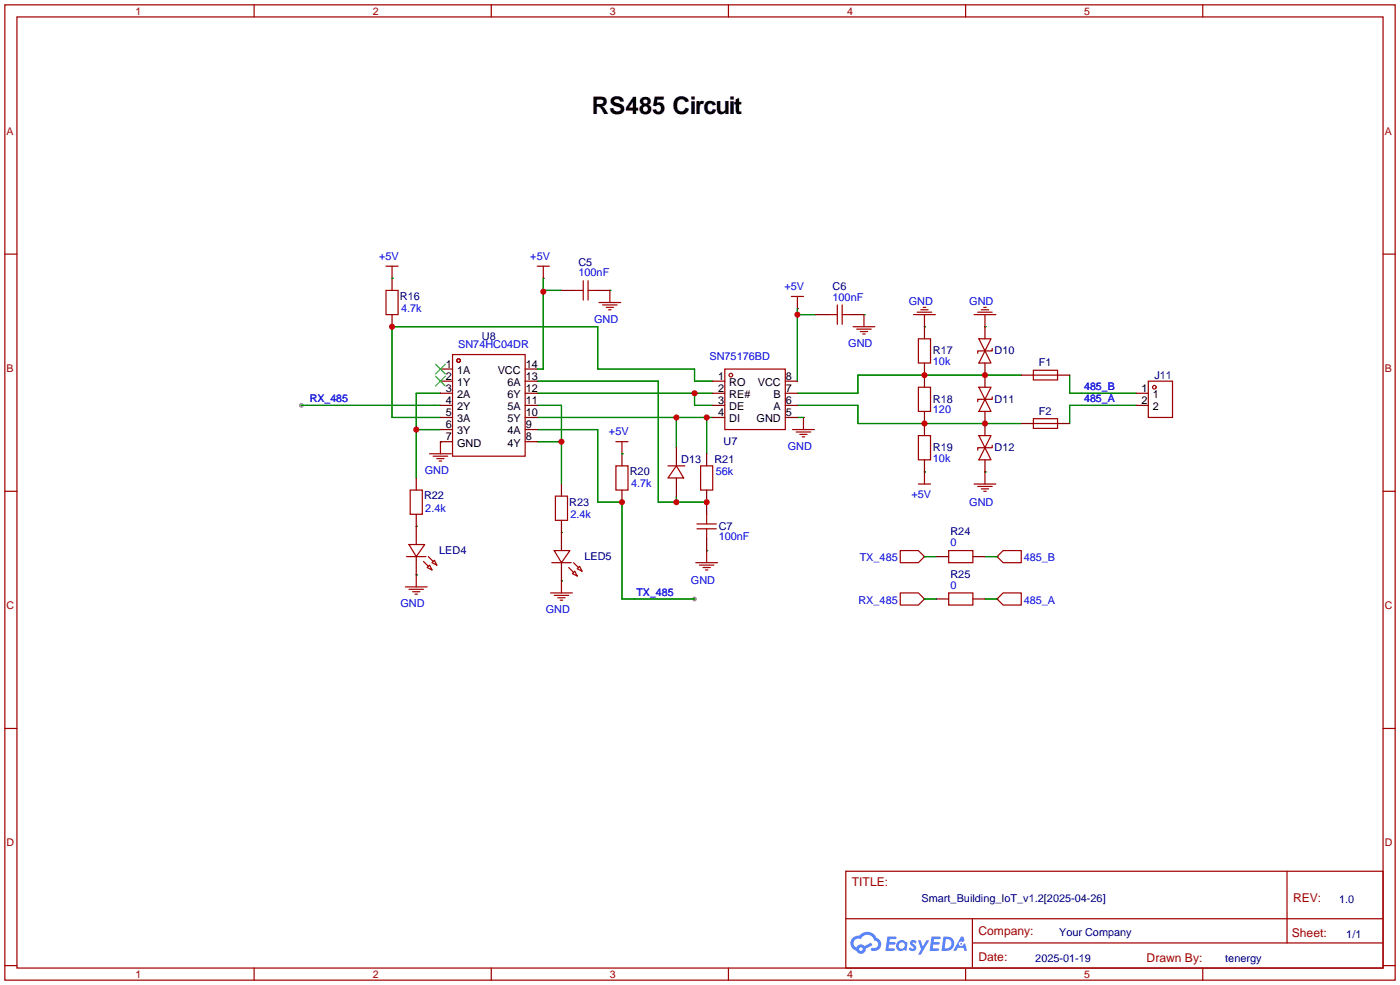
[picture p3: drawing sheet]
<svg xmlns="http://www.w3.org/2000/svg" width="294mm" height="207mm" viewBox="0 0 294 207" stroke-linecap="round" stroke-linejoin="round" font-family="sans-serif">
<g fill="#999">
<circle cx="63.2" cy="85.1" r=".51"/>
<circle cx="145.8" cy="125.7" r=".51"/>
</g>
<g fill="none" stroke="#a10000" stroke-width=".25">
<path d="M1 1h291.9v204.7h-291.9zM3.6 3.6h286.7v199.6h-286.7zM53.3 1v2.6M103.1 1v2.6M152.9 1v2.6M202.7 1v2.6M252.5 1v2.6M1 53.3h2.6M290.3 53.3h2.6M1 103.1h2.6M290.3 103.1h2.6M1 152.9h2.6"/>
<path d="M290.3 152.9h2.6M177.5 182.9h112.8v20.3h-112.8zM177.6 192.8h112.6M204.1 197.9h86.1M204.1 192.8v10.2M270.2 182.9v15M1 202.7h2.6M53.3 203.2v2.5M103.1 203.2v2.5M152.9 203.2v2.5M202.7 203.2v2.5M252.5 203.2v2.5"/>
<path d="M290.3 202.7h2.6"/>
</g>
<g fill="#5487ff">
<path d="M191.2 197.5l.5-.2 .4 .1 .3 .3-.2 .4a.33 .33 0 0 0-.3-.3 .33 .33 0 0 0-.4 .1l.1 .1a.86 .86 0 0 1 .7 .7 .86 .86 0 0 1-.3 .8l-.7 .1-.6-.4 .4-.4 .5 .3 .2-.1v-.2a.88 .88 0 0 1-.6-1.3z"/>
<path d="M192.7 197.4h.6l.4 1.3 .8-1.3h.6l-1.8 3h-.6l.6-1.1z"/>
<path d="M186.3 196.6h1.6l.3 .1-.1 .4h-1.3l-.1 .6h1.1l.2 .3-.3 .3h-1.1l-.1 .8h1.2l.1 .2-.1 .2-1.8 .1z"/>
<path d="M195.6 196.6h1.6l.2 .1v.4h-1.3l-.1 .6h1.1l.2 .3-.3 .3h-1.1l-.1 .8h1.2l.1 .2-.1 .2-1.9 .1z"/>
<path d="M201.7 196.6h.5l.3 .9-.5 .2a.5 .5 0 0 0-.7 .2 .5 .5 0 0 0 .3 .7 .5 .5 0 0 0 .6-.4l.4-.2 .4 1.6h-.6l-.1-.7h-1.2l-.4 .7h-.6z"/>
<path d="M198 196.6l-.4 3h1a1.51 1.51 0 0 0 1.7-1.5 1.51 1.51 0 0 0-1.8-1.5zM198.6 197.1a1.02 1.02 0 0 1 1.1 1.2 1.02 1.02 0 0 1-1.4 .8z"/>
<path d="M188.5 197.6a1.11 1.11 0 0 0-.3 1.6 1.11 1.11 0 0 0 1.6 .2l.5 .2 .2-1.7-.4-.2a1.02 1.02 0 0 0-1.6-.1zM188.6 198.5a.67 .67 0 0 1 1.3 0 .67 .67 0 0 1-1.3 0z"/>
<path d="M179 196.9a1.58 1.58 0 0 0 .8 2.6 1.01 1.01 0 0 0 1.1 .7 1.01 1.01 0 0 0 .8-1.1l1.4-.7-.3-.5-1.3 .7a1.03 1.03 0 0 0-1.7 .3 1 1 0 0 1-.5-1.4 1 1 0 0 1 1.4-.3 1.49 1.49 0 0 1 1.5-1 1.49 1.49 0 0 1 1.4 1.2 .82 .82 0 0 1 .7 1.1 .82 .82 0 0 1-1.2 .5l-.3 .1v.3a1.4 1.4 0 0 0 2-.6 1.4 1.4 0 0 0-.8-1.9 2.19 2.19 0 0 0-3.7-.5l-.8 .1zM180.3 199.2a.4 .4 0 0 1 .8 0 .4 .4 0 0 1-.8 0z"/>
<circle cx="201.8" cy="198.1" r=".19"/>
</g>
<g fill="none" stroke="#a10000" stroke-width=".25">
<path d="M81 55.9h2.6M82.3 55.9v2.5M112.8 55.9h2.5M114 55.9v2.5M122.4 58.9v4.1M123.4 58.9v4.1M81 61h2.6v5h-2.6zM95 74.4h15.2v21.4h-15.2zM120.4 61h2M123.4 61h2.1M125.7 63.5h4.6M126.5 64h3"/>
<path d="M127.3 64.5h1.5M127.8 65h.5M128 61v2.5M152.1 77.5h12.7v12.7h-12.7zM166.1 62.2h2.6M167.4 62.2v2.6M173.7 66h2.1M175.8 64v4.1M176.8 66h2M176.8 64v4.1M179.1 68.6h4.5M179.8 69.1h3.1"/>
<path d="M180.6 69.6h1.5M181.1 70.1h.5M181.4 66v2.6M191.8 66h4.5M192.5 65.5h3.1M192.8 71.1h2.5v5.1h-2.5zM193.3 65h1.5M193.8 64.5h.5M194.1 66v2.6M204.5 66h4.5M205.2 65.5h3.1M205.5 71.1h2.5l-1.2 2.6z"/>
<path d="M206 65h1.5M206.5 64.5h.5M206.8 73.7l1.2 2.5h-2.5zM206.8 66v2.6M208.3 73.2v.5h-3.1v.5M216.9 77.7h5.1v2.1h-5.1zM216.9 78.7h5.1M90.2 95.3h4.5M90.9 95.8h3.1M91.7 96.3h1.5M92.2 96.8h.5M92.5 92.7v2.6"/>
<path d="M129.3 97.8h2.5v5.1h-2.5zM129.3 92.7h2.5M130.6 92.7v2.6M140.2 97.8h3.6M142 97.8l1.5 2.5h-3.3zM147.1 97.8h2.5v5.1h-2.5zM166.4 90.2h4.5M167.1 90.7h3.1M167.9 91.2h1.5M168.4 91.7h.5M168.7 87.6v2.6M192.8 91.4h2.5v5.1h-2.5z"/>
<path d="M192.8 81.3h2.5v5.1h-2.5zM194.1 99.1v2.5M205.5 81.3h2.5l-1.2 2.5zM205.5 91.4h2.5l-1.2 2.6zM206.8 83.8l1.2 2.6h-2.5zM206.8 94l1.2 2.5h-2.5zM206.8 99.1v2.5M208.3 83.3v.5h-3.1v.5M208.3 93.5v.5h-3.1v.5M216.9 87.9h5.1v2h-5.1zM216.9 88.9h5.1M241 80h5.1v7.6h-5.1z"/>
<path d="M85.3 116.8h4.1M85.9 114.3h3.3l-1.8 2.5zM86.1 102.9h2.5v5h-2.5zM88.9 117.9l1 1M89.7 119.1l.5-.5 .5 1zM89.9 116.8l1 1.1M90.7 118.1l.5-.5 .5 1zM115.8 118.1h4.1M116.3 115.6h3.3l-1.7 2.5zM116.6 104.1h2.5v5.1h-2.5zM119.4 119.1l1 1M120.4 118.1l1 1"/>
<path d="M121.2 119.4l.5-.5 .5 1zM146 118.1h4.6M146.3 110h4.1M146.3 111h4.1M146.8 118.6h3.1M147.6 119.1h1.5M148.1 119.6h.5M148.3 108v2M148.3 111v2M148.3 115.6v2.5M189 115.6h3.8l1.3 1.2-1.3 1.3h-3.8zM192.8 101.6h2.5"/>
<path d="M199.1 115.6h5.1v2.5h-5.1zM204.5 101.6h4.5M205.2 102.1h3.1M206 102.6h1.5M206.5 103.1h.5M210.6 115.6h3.8v2.5h-3.8l-1.3-1.3zM85.1 123.2h4.6M85.9 123.7h3M86.6 124.2h1.5M87.1 124.7h.5M87.4 120.7v2.5M115.6 124.5h4.5"/>
<path d="M116.3 125h3.1M117.1 125.5h1.5M117.6 126h.5M117.9 121.9v2.6M120.1 120.4l.5-.5 .6 1zM189 124.5h3.8l1.3 1.2-1.3 1.3h-3.8zM199.1 124.5h5.1v2.5h-5.1zM210.6 124.5h3.8v2.5h-3.8l-1.3-1.3z"/>
<circle cx="96.3" cy="75.7" r=".38"/>
<circle cx="153.4" cy="78.7" r=".38"/>
<circle cx="242.3" cy="81.3" r=".38"/>
</g>
<g fill="none" stroke="#870000" stroke-width=".25">
<path d="M82.3 58.4h.1M82.3 58.4v2.6M114 58.4h.1M82.3 66v2.6M92.5 77.5h2.5M110.2 77.5h2.6M117.9 61h2.5M125.5 61h2.5M128 61h.1M167.4 64.8h.1M171.2 66h2.5M178.8 66h2.6"/>
<path d="M181.4 66h.1M194.1 68.6h.1M194.1 68.6v2.5M194.1 76.2v5.1M206.8 68.6h.1M206.8 68.6v2.5M206.8 76.2v5.1M214.4 78.7h2.5M222 78.7h2.5M92.5 92.7h.1M92.5 82.6h2.5M92.5 85.1h2.5"/>
<path d="M92.5 80h2.5M92.5 87.6h2.5M92.5 90.2h2.5M92.5 92.7h2.5M110.2 82.6h2.6M110.2 85.1h2.6M110.2 80h2.6M110.2 87.6h2.6M110.2 90.2h2.6M110.2 92.7h2.6M130.6 95.3h.1M130.6 95.3v2.5"/>
<path d="M142 94v3.8M148.3 95.3v2.5M149.6 82.6h2.5M149.6 85.1h2.5M149.6 80h2.5M149.6 87.6h2.5M164.8 82.6h2.6M164.8 85.1h2.6M164.8 80h2.6M164.8 87.6h2.6M168.7 87.6h.1M194.1 99.1h.1"/>
<path d="M194.1 86.4v5M194.1 96.5v2.6M206.8 99.1h.1M206.8 86.4v5M206.8 96.5v2.6M214.4 88.9h2.5M222 88.9h2.5M238.5 82.6h2.5M238.5 85.1h2.5M87.4 100.3v2.6M87.4 108v6.3M87.4 116.8v3.9"/>
<path d="M117.9 101.6v2.5M117.9 109.2v6.4M117.9 118.1v3.8M130.6 102.9v2.5M142 100.3v3.8M148.3 115.6h.1M148.3 102.9v5.1M148.3 113v2.6M194.1 116.8h.1M196.6 116.8h2.5M204.2 116.8h2.6M209.3 116.8h.1"/>
<path d="M87.4 120.7h.1M117.9 121.9h.1M194.1 125.7h.1M196.6 125.7h2.5M204.2 125.7h2.6M209.3 125.7h.1"/>
</g>
<g fill="none" stroke="#008700" stroke-width=".25">
<path d="M82.3 58.4h.1M114 58.4v19.1h-1.2M114 61h3.9M128 61h.1M167.4 64.8v15.2M167.4 66h3.8M181.4 66h.1M194.1 68.6h.1M206.8 68.6h.1M214.4 78.7h-34.3v3.9h-12.7M224.5 78.7v3.9h14M63.2 85.1h29.3"/>
<path d="M87.4 90.2h5.1M92.5 92.7h.1M92.5 82.6h-5.1v17.7M112.8 85.1h5.1v16.5M112.8 82.6h36.8M112.8 80h25.4v25.4h10.1M112.8 90.2h12.7v15.2h5.1v20.3h15.2M112.8 87.6h36.8M112.8 92.7h5.1M130.6 95.3h.1M142 87.6v6.4M145.8 82.6v2.5h3.8"/>
<path d="M148.3 87.6v7.7M149.6 80h-3.8v-2.5h-20.3v-8.9h-43.2v19h10.2M167.4 85.1h12.7v3.8h34.3M167.4 87.6h1.3M194.1 99.1h.1M206.8 99.1h.1M238.5 85.1h-14v3.8M87.4 110.5h.1M117.9 111.8h.1M142 104.1v1.3M148.3 115.6h.1M194.1 116.8h2.5"/>
<path d="M206.8 116.8h2.5M87.4 120.7h.1M117.9 121.9h.1M194.1 125.7h2.5M206.8 125.7h2.5"/>
</g>
<path d="M91.4 76.5l2.1 2M91.4 79l2.1 2M93.5 76.5l-2.1 2M93.5 79l-2.1 2" fill="none" stroke="#3c3" stroke-width=".25"/>
<g fill="#c00">
<circle cx="194.1" cy="88.9" r=".63"/>
<circle cx="206.8" cy="88.9" r=".63"/>
<circle cx="194.1" cy="78.7" r=".63"/>
<circle cx="206.8" cy="78.7" r=".63"/>
<circle cx="167.4" cy="66" r=".63"/>
<circle cx="145.8" cy="82.5" r=".63"/>
<circle cx="114" cy="61.2" r=".63"/>
<circle cx="82.3" cy="68.6" r=".63"/>
<circle cx="87.4" cy="90.2" r=".63"/>
<circle cx="117.9" cy="92.7" r=".63"/>
<circle cx="130.6" cy="105.4" r=".63"/>
<circle cx="148.3" cy="87.6" r=".63"/>
<circle cx="142" cy="87.6" r=".63"/>
<circle cx="142" cy="105.4" r=".63"/>
<circle cx="148.3" cy="105.4" r=".63"/>
</g>
<text font-size="5.1" x="124.2" y="23.9">RS485 Circuit</text>
<g font-size="2.5" fill="#a00000">
<text x="178.8" y="186">TITLE:</text>
<text x="271.4" y="189.4">REV:</text>
<text x="205.4" y="196.3">Company:</text>
<text x="271.2" y="196.7">Sheet:</text>
<text x="205.4" y="201.8">Date:</text>
<text x="240.7" y="201.9">Drawn By:</text>
</g>
<g font-size="2.3" fill="#00f">
<text x="79.6" y="54.5">+5V</text>
<text x="111.3" y="54.5">+5V</text>
<text x="121.4" y="58">100nF</text>
<text x="84.2" y="65.5">4.7k</text>
<text x="164.7" y="60.9">+5V</text>
<text x="174.8" y="63.1">100nF</text>
<text x="190.8" y="63.9">GND</text>
<text x="203.5" y="63.9">GND</text>
<text x="124.7" y="67.7">GND</text>
<text x="96.2" y="73.1">SN74HC04DR</text>
<text x="148.9" y="75.6">SN75176BD</text>
<text x="178.1" y="72.8">GND</text>
<text x="195.8" y="76.6">10k</text>
<text x="195.8" y="86.7">120</text>
<text x="127.8" y="91.3">+5V</text>
<text x="165.4" y="94.4">GND</text>
<text x="89.2" y="99.5">GND</text>
<text x="150.2" y="99.7">56k</text>
<text x="195.8" y="96.9">10k</text>
<text x="89.3" y="107.4">2.4k</text>
<text x="132.5" y="102.3">4.7k</text>
<text x="191.3" y="104.6">+5V</text>
<text x="203.5" y="106.1">GND</text>
<text x="119.8" y="108.6">2.4k</text>
<text x="150.9" y="113.5">100nF</text>
<text x="180.5" y="117.8">TX_485</text>
<text x="199.5" y="114.7">0</text>
<text x="214.9" y="117.8">485_B</text>
<text x="145" y="122.7">GND</text>
<text x="199.5" y="123.6">0</text>
<text x="84.1" y="127.4">GND</text>
<text x="114.6" y="128.7">GND</text>
<text x="180.2" y="126.7">RX_485</text>
<text x="214.9" y="126.7">485_A</text>
</g>
<g font-size="2.3" fill="#000080">
<text x="121.4" y="55.7">C5</text>
<text x="83.9" y="62.9">R16</text>
<text x="174.8" y="60.8">C6</text>
<text x="101.1" y="71.3">U8</text>
<text x="195.8" y="74.3">R17</text>
<text x="208.8" y="74.4">D10</text>
<text x="218.1" y="76.9">F1</text>
<text x="242.3" y="79.5">J11</text>
<text x="195.8" y="84.5">R18</text>
<text x="208.8" y="84.5">D11</text>
<text x="218.1" y="87">F2</text>
<text x="151.9" y="93.4">U7</text>
<text x="195.8" y="94.7">R19</text>
<text x="208.8" y="94.7">D12</text>
<text x="132.2" y="99.8">R20</text>
<text x="143" y="97.2">D13</text>
<text x="150" y="97.2">R21</text>
<text x="89" y="104.8">R22</text>
<text x="119.5" y="106.1">R23</text>
<text x="150.9" y="111.2">C7</text>
<text x="199.5" y="112.4">R24</text>
<text x="92.2" y="116.2">LED4</text>
<text x="122.7" y="117.5">LED5</text>
<text x="199.5" y="121.3">R25</text>
<text x="193.5" y="189.4">Smart_Building_IoT_v1.2[2025-04-26]</text>
<text x="281.1" y="189.5">1.0</text>
<text x="222.3" y="196.4">Your Company</text>
<text x="282.6" y="196.9">1/1</text>
<text x="217.3" y="202">2025-01-19</text>
<text x="257.2" y="202">tenergy</text>
</g>
<g font-size="2.3">
<text x="93.6" y="77.2">1</text>
<text x="110.4" y="77.2">14</text>
<text x="93.6" y="79.8">2</text>
<text x="93.6" y="82.3">3</text>
<text x="95.9" y="78.5">1A</text>
<text x="95.9" y="81">1Y</text>
<text x="95.9" y="83.6">2A</text>
<text x="104.5" y="78.5">VCC</text>
<text x="106.5" y="83.6">6Y</text>
<text x="106.5" y="81">6A</text>
<text x="110.4" y="82.3">12</text>
<text x="110.4" y="79.8">13</text>
<text x="150.7" y="79.8">1</text>
<text x="150.7" y="82.3">2</text>
<text x="153.1" y="81">RO</text>
<text x="153.1" y="83.6">RE#</text>
<text x="159.1" y="81">VCC</text>
<text x="162.4" y="83.6">B</text>
<text x="165" y="82.3">7</text>
<text x="165" y="79.8">8</text>
<text x="239.6" y="82.3">1</text>
<text x="242" y="83.6">1</text>
<text x="93.6" y="84.8">4</text>
<text x="93.6" y="87.4">5</text>
<text x="93.6" y="89.9">6</text>
<text x="95.9" y="86.1">2Y</text>
<text x="95.9" y="88.6">3A</text>
<text x="106.5" y="88.6">5Y</text>
<text x="106.5" y="86.1">5A</text>
<text x="110.4" y="89.9">9</text>
<text x="110.4" y="87.4">10</text>
<text x="110.4" y="84.8">11</text>
<text x="150.7" y="84.8">3</text>
<text x="150.7" y="87.4">4</text>
<text x="153.1" y="86.1">DE</text>
<text x="153.1" y="88.6">DI</text>
<text x="158.8" y="88.6">GND</text>
<text x="162.4" y="86.1">A</text>
<text x="165" y="87.4">5</text>
<text x="165" y="84.8">6</text>
<text x="239.6" y="84.8">2</text>
<text x="242" y="86.1">2</text>
<text x="93.6" y="92.5">7</text>
<text x="95.9" y="91.2">3Y</text>
<text x="95.9" y="93.7">GND</text>
<text x="106.5" y="93.7">4Y</text>
<text x="106.5" y="91.2">4A</text>
<text x="110.4" y="92.5">8</text>
</g>
<g font-size="2.2" fill="#a00000">
<text x="28.4" y="3.1">1</text>
<text x="78.2" y="3.1">2</text>
<text x="128" y="3.1">3</text>
<text x="177.8" y="3.1">4</text>
<text x="227.6" y="3.1">5</text>
<text x="1.4" y="28.3">A</text>
<text x="290.7" y="28.3">A</text>
<text x="1.4" y="78.1">B</text>
<text x="290.7" y="78.1">B</text>
<text x="1.4" y="127.9">C</text>
<text x="290.7" y="127.9">C</text>
<text x="1.4" y="177.7">D</text>
<text x="290.7" y="177.7">D</text>
<text x="28.4" y="205.2">1</text>
<text x="78.2" y="205.2">2</text>
<text x="128" y="205.2">3</text>
<text x="177.8" y="205.2">4</text>
<text x="227.6" y="205.2">5</text>
</g>
<g font-size="2.2" fill="#00f">
<text x="227.6" y="81.9">485_B</text>
<text x="65" y="84.5">RX_485</text>
<text x="227.6" y="84.5">485_A</text>
<text x="133.6" y="125.1">TX_485</text>
</g>
</svg>
